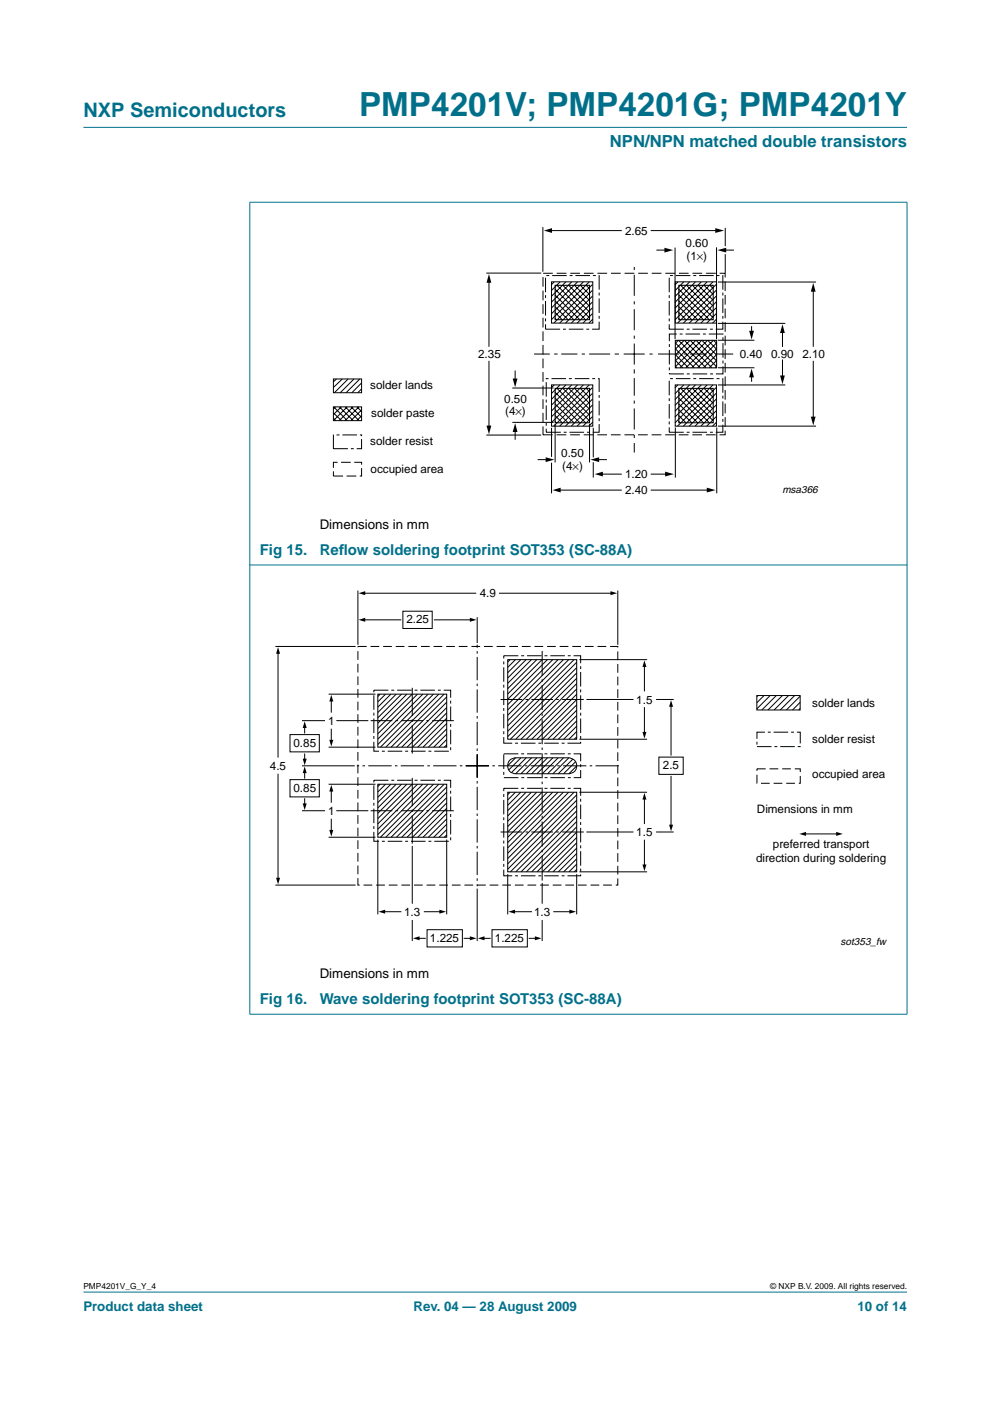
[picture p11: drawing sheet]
<svg xmlns="http://www.w3.org/2000/svg" width="210mm" height="297mm" viewBox="0 0 210 297" stroke-linecap="round" stroke-linejoin="round" font-family="sans-serif">
<g fill="#00708a" stroke="#00708a" stroke-width=".21">
<path d="M17.7 273.9h174.6z"/>
<path d="M17.7 27h174.6z"/>
<path d="M53 42.9v172.1z"/>
<path d="M192.3 42.9v172.1z"/>
<path d="M52.9 42.9h139.5z"/>
<path d="M52.9 119.8h139.5z"/>
<path d="M52.9 215h139.5z"/>
</g>
<g fill="none" stroke="#000" stroke-width=".21">
<path d="M103.1 57.9h11.7M103.7 59.2v14.3M115.1 48.2v9.4M116.7 48.9h15.1M116.9 59.8h8.8v8.7h-8.8zM117.5 59.8l-.6 .6M118.7 59.8l-1.8 1.8M120 59.8l-3.1 3.1M121.2 59.8l-4.3 4.3M122.5 59.8l-5.6 5.5M123.7 59.8l-6.8 6.8M124.9 59.8l-8 8"/>
<path d="M134.5 56.6v.7M134.5 58.3v4.4M138 48.9h14.5M139.2 53h2.4M143.1 52.5v19.4M143.2 59.8h8.7v8.7h-8.7zM143.7 59.8l-.6 .6M145 59.8l-1.9 1.8M146.2 59.8l-3.1 3.1M147.4 59.8l-4.3 4.3M148.7 59.8l-5.6 5.5M149.9 59.8l-6.8 6.8"/>
<path d="M151.2 59.8l-8.1 8M151.9 52.4v19.5M152.2 59.8h20.8M153.2 53h2.4M153.8 48.3v3.9M153.8 53.9v4M103.7 76.5v14.4M109.2 78.6v2.3M113.2 75.1h3.4M117.5 75.1h.7M117.6 63.7l4.1 4.1M117.6 62.5l5.3 5.3"/>
<path d="M117.6 61.3l6.5 6.5M117.6 67.4l.4 .4M117.6 66.2l1.6 1.6M117.6 65l2.8 2.8M118.1 60.5l6.8 6.8M119 75.1h3.4M119.3 60.5l5.6 5.6M120.6 60.5l4.3 4.3M121.8 60.5l3.1 3.1M123 60.5l1.9 1.9M123.3 75.1h.7M124.3 60.5l.6 .6"/>
<path d="M124.9 75.1h4.5M125.6 61.6l-6.9 6.9M125.6 60.3l-8.2 8.2M125.6 65.3l-3.2 3.2M125.6 64l-4.5 4.5M125.6 62.8l-5.7 5.7M125.6 66.5l-2 2M125.7 67.7l-.9 .8M130.3 75.1h.9M132.2 75.1h4.5M134.5 63.9v.6M134.5 65.6v4.4"/>
<path d="M134.5 71.2v.6M134.5 72.8v4.5M134.5 78.3v.9M137.7 75.1h.7M139.5 75.1h4.5M143.2 73.9l4 4.1M143.2 72.7l5.3 5.3M143.2 77.7l.3 .3M143.2 76.4l1.5 1.6M143.2 75.2l2.8 2.8M143.8 72.2l-.6 .6M143.9 63.7l4 4.1"/>
<path d="M143.9 62.5l5.2 5.3M143.9 61.3l6.5 6.5M143.9 67.4l.3 .4M143.9 66.2l1.5 1.6M143.9 65l2.8 2.8M143.9 72.2l5.8 5.8M144.3 60.5l6.9 6.8M145 75.1h.7M145.1 72.2l-1.9 1.8M145.1 72.2l5.8 5.8M145.6 60.5l5.6 5.6M146.3 75.1h3.5"/>
<path d="M146.3 72.2l-3.1 3.1M146.3 72.2l5.6 5.5M146.8 60.5l4.4 4.3M147.5 72.2l-4.3 4.3M147.6 72.2l4.3 4.3M148 60.5l3.2 3.1M148.8 72.2l-5.6 5.5M148.8 72.2l3.1 3.1M149.3 60.5l1.9 1.9M150 72.2l-5.8 5.8M150.1 72.2l1.8 1.8M150.4 75.1h.7"/>
<path d="M150.5 60.5l.7 .6M151.2 72.2l-5.8 5.8M151.3 72.2l.6 .6M151.7 75.1h3.8M151.8 61.6l-6.9 6.9M151.8 60.3l-8.1 8.2M151.8 65.3l-3.2 3.2M151.8 64l-4.4 4.5M151.8 62.8l-5.7 5.7M151.8 66.5l-2 2M151.9 67.7l-.8 .8M151.9 73.9l-4 4.1"/>
<path d="M151.9 72.7l-5.2 5.3M151.9 77.7l-.3 .3M151.9 76.4l-1.5 1.6M151.9 75.2l-2.8 2.8M152.2 78h7.7M152.2 72.1h7.7M152.2 68.6h14.3M159.4 69.2v1.6M159.4 79.3v1.6M165.9 69.9v3.7M165.9 76.2v4.1M172.4 61.1v12.4"/>
<path d="M172.4 76.5v12.5M70.7 86.3h6v2.9h-6zM70.7 80.4h6v2.9h-6zM70.7 87.5l1.7 1.7M70.7 88.7l.5 .5M70.7 86.3l2.9 2.9M71.1 86.3l-.4 .4M71.3 80.4l-.6 .6M72 86.3l2.9 2.9M72.4 86.3l-1.7 1.6M72.6 80.4l-1.9 1.7M73.2 86.3l2.9 2.9"/>
<path d="M73.6 86.3l-2.9 2.9M73.8 80.4l-2.9 2.9M74.5 86.3l2.1 2.2M74.8 86.3l-2.9 2.9M75.1 80.4l-3 2.9M75.7 86.3l.9 .9M76.1 86.3l-2.9 2.9M76.3 80.4l-2.9 2.9M76.6 88.2l-.9 1M76.7 82.5l-.9 .8M76.7 81.2l-2.1 2.1M76.7 86.9l-2.3 2.3"/>
<path d="M103.1 92.2h11.7M108.6 82.3h8.8M108.6 89.6h8.8M109.2 90.9v2.3M114 97.5h2.4M116.9 81.6h8.8v8.8h-8.8zM116.9 90.7v6.2M116.9 98.1v6.5M117.5 81.6l-.6 .6M117.6 85.6l4.1 4M117.6 84.3l5.3 5.3M117.6 83.1l6.5 6.5"/>
<path d="M117.6 89.3l.4 .3M117.6 88.1l1.6 1.5M117.6 86.8l2.8 2.8M117.7 89.9v8.2M118.1 82.3l6.8 6.9M118.7 81.6l-1.8 1.9M119.3 82.3l5.6 5.6M120 81.6l-3.1 3.1M120.6 82.3l4.3 4.4M121.2 81.6l-4.3 4.4M121.8 82.3l3.1 3.1M122.5 81.6l-5.6 5.6"/>
<path d="M123 82.3l1.9 1.9M123.7 81.6l-6.8 6.8M124.3 82.3l.6 .7M124.9 81.6l-8 8.1M125 89.9v8.2M125.6 83.4l-6.9 7M125.6 82.2l-8.2 8.2M125.6 87.1l-3.2 3.3M125.6 85.9l-4.5 4.5M125.6 84.6l-5.7 5.8M125.6 88.3l-2 2.1M125.7 89.5l-.9 .9"/>
<path d="M125.8 90.7v6.3M125.8 98v3.3M126.3 97.5h2.4M134.5 80.2v3.7M134.5 84.9v.7M134.5 86.6v4.5M134.5 92.2v.7M134.5 93.9v2M143.2 81.6h8.7v8.8h-8.7zM143.2 90.6v10.7M143.7 81.6l-.6 .6M143.9 85.6l4 4"/>
<path d="M143.9 84.3l5.2 5.3M143.9 83.1l6.5 6.5M143.9 89.3l.3 .3M143.9 88.1l1.5 1.5M143.9 86.8l2.8 2.8M144.3 82.3l6.9 6.9M145 81.6l-1.9 1.9M145.6 82.3l5.6 5.6M146.2 81.6l-3.1 3.1M146.8 82.3l4.4 4.4M147.4 81.6l-4.3 4.4M148 82.3l3.2 3.1"/>
<path d="M148.7 81.6l-5.6 5.6M149.3 82.3l1.9 1.9M149.9 81.6l-6.8 6.8M150.5 82.3l.7 .7M151.2 81.6l-8.1 8.1M151.8 83.4l-6.9 7M151.8 82.2l-8.1 8.2M151.8 87.1l-3.2 3.3M151.8 85.9l-4.4 4.5M151.8 84.6l-5.7 5.8M151.8 88.3l-2 2.1M151.9 89.5l-.8 .9"/>
<path d="M152 90.6v14M152.2 81.6h14.3M152.2 90.3h20.8M118.5 103.9h13.3M127.4 100.5h4.4M138 100.5h3.9M138 103.9h12.7M58.4 137.1h17M59 138.3v22.2M75.9 125.2v11.5M77.2 125.8h23.7M77.2 131.4h7.8"/>
<path d="M85.4 129.6h6.2v3.6h-6.2zM92.1 131.4h7.8M101.2 130.9v5.4M105.9 125.8h23.8M107.7 139.9h14.6v16.8h-14.6zM108.2 139.9l-.5 .5M109.3 139.9l-1.6 1.6M110.4 139.9l-2.7 2.7M111.5 139.9l-3.8 3.9M112.7 139.9l-5 5M113.8 139.9l-6.1 6.1M114.9 139.9l-7.2 7.2"/>
<path d="M116.1 139.9l-8.4 8.4M117.2 139.9l-9.5 9.5M118.3 139.9l-10.6 10.6M119.4 139.9l-11.7 11.8M120.6 139.9l-12.9 12.9M121.7 139.9l-14 14M122.8 139.9h14.4M131 125.2v11.5M61.5 155.8h6.2v3.6h-6.2zM64 152.8h4.9M64.6 154.1v1.3M64.6 159.9v1.2"/>
<path d="M69.7 147.2h9.9M69.7 158.4h9.9M70.2 148.4v2.6M70.2 154.6v2.5M71.3 152.8h6.8M80.1 147.2h14.6v11.2h-14.6zM80.6 147.2l-.5 .5M81.7 147.2l-1.6 1.6M82.9 147.2l-2.8 2.7M84 147.2l-3.9 3.9M85.1 147.2l-5 5M86.3 147.2l-6.2 6.1"/>
<path d="M87.4 147.2l-7.3 7.3M88.5 147.2l-8.4 8.4M89.6 147.2l-9.5 9.5M90.8 147.2l-10.7 10.6M91.9 147.2l-11.2 11.2M93 147.2l-11.2 11.2M94.2 147.2l-11.3 11.2M94.7 147.7l-10.6 10.7M94.7 150l-8.4 8.4M94.7 151.1l-7.3 7.3M94.7 153.4l-5 5M94.7 155.6l-2.7 2.8"/>
<path d="M94.7 157.9l-.5 .5M94.7 148.9l-9.5 9.5M94.7 152.3l-6.1 6.1M94.7 154.5l-3.9 3.9M94.7 156.8l-1.6 1.6M122.3 151.7l-5 5M122.3 140.4l-14.6 14.6M122.3 141.5l-14.6 14.7M122.3 142.7l-14.1 14M122.3 143.8l-13 12.9M122.3 144.9l-11.8 11.8M122.3 146.1l-10.7 10.6"/>
<path d="M122.3 147.2l-9.6 9.5M122.3 148.3l-8.4 8.4M122.3 149.5l-7.3 7.2M122.3 150.6l-6.2 6.1M122.3 152.8l-3.9 3.9M122.3 154l-2.8 2.7M122.3 155.1l-1.7 1.6M122.3 156.2l-.5 .5M122.8 156.7h14.4M124.3 148.3h10M136.6 141.1v5.4M136.6 150v5.5"/>
<path d="M139.1 148.3h3.7M142.3 149.6v10.5M160.5 147.5h9.1v3h-9.1zM160.7 147.5l-.2 .2M162 147.5l-1.5 1.5M163.3 147.5l-2.8 2.8M164.6 147.5l-3.1 3M165.9 147.5l-3.1 3M167.2 147.5l-3.1 3M168.5 147.5l-3.1 3M169.6 150.2l-.3 .3M169.6 148.9l-1.6 1.6"/>
<path d="M169.6 147.6l-2.9 2.9M59 164.2v22.2M61.5 165.3h6.2v3.7h-6.2zM64 171.9h4.9M64 162.4h11.2M64.6 163.6v1.4M64.6 169.4v1.2M69.7 166.3h9.9M69.7 177.5h9.9M70.2 167.5v2.6M70.2 173.7v2.5M71.3 171.9h6.8"/>
<path d="M80.1 166.3h14.6v11.2h-14.6zM80.1 178v15.9M80.6 166.3l-.5 .5M81.7 166.3l-1.6 1.6M82.9 166.3l-2.8 2.7M84 166.3l-3.9 3.9M85.1 166.3l-5 5M86.3 166.3l-6.2 6.1M87.4 166.3l-7.3 7.3M87.4 179.4v12.2M88.5 166.3l-8.4 8.4M89.6 166.3l-9.5 9.5"/>
<path d="M90.8 166.3l-10.7 10.6M91.9 166.3l-11.2 11.2M93 166.3l-11.2 11.2M94.2 166.3l-11.3 11.2M94.7 178v15.9M94.7 166.8l-10.6 10.7M94.7 169.1l-8.4 8.4M94.7 170.2l-7.3 7.3M94.7 174.7l-2.7 2.8M94.7 177l-.5 .5M94.7 172.5l-5 5M94.7 168l-9.5 9.5"/>
<path d="M94.7 171.4l-6.1 6.1M94.7 175.9l-1.6 1.6M94.7 173.6l-3.9 3.9M107.7 168h14.6v16.8h-14.6zM108.1 161.2l.4-.3 .8-.2h11.3a1.69 1.69 0 0 1 1.7 1.7 1.69 1.69 0 0 1-1.7 1.7h-11.3a1.68 1.68 0 0 1-1.6-1.1 1.68 1.68 0 0 1 .4-1.8zM108.2 168l-.5 .5M109.3 168l-1.6 1.6M109.3 160.7l-1.6 1.6M110.4 168l-2.7 2.7M110.4 160.7l-2.5 2.6M111.5 168l-3.8 3.9M111.6 160.7l-3.2 3.1"/>
<path d="M112.7 168l-5 5M112.7 160.7l-3.4 3.4M113.8 168l-6.1 6.1M113.8 160.7l-3.3 3.4M114.9 168l-7.2 7.3M115 160.7l-3.4 3.4M116.1 168l-8.4 8.4M116.1 160.7l-3.4 3.4M117.2 168l-9.5 9.5M117.2 160.7l-3.4 3.4M118.3 168l-10.6 10.6M118.4 160.7l-3.4 3.4"/>
<path d="M119.4 168l-11.7 11.8M119.5 160.7l-3.4 3.4M120.6 168l-12.9 12.9M120.6 160.7l-3.4 3.4M121.5 160.9l-3.2 3.2M121.7 168l-14 14M122 161.5l-2.5 2.6M122.3 179.8l-5 5M122.3 168.5l-14.6 14.7M122.3 169.7l-14.6 14.6M122.3 170.8l-14.1 14M122.3 171.9l-13 12.9"/>
<path d="M122.3 173.1l-11.8 11.7M122.3 174.2l-10.7 10.6M122.3 175.3l-9.6 9.5M122.3 176.4l-8.4 8.4M122.3 177.6l-7.3 7.2M122.3 178.7l-6.2 6.1M122.3 162.4l-1.7 1.7M122.8 168h14.4M124.3 176.4h10M136.6 169.2v5.4M136.6 178.1v5.5M139.1 176.4h3.7"/>
<path d="M139.7 160.5h5.2v3.7h-5.2zM142.3 164.6v10.5M170.3 176.8h7.3M58.4 187.7h17M81.4 193.3h3.6M87.4 195.1v4.4M88.7 198.9h1.5M90 193.3h3.4M90.5 197.1h7.5v3.7h-7.5zM98.4 198.9h1.5M101.2 188.4v11.1M102.4 198.9h1.5"/>
<path d="M104.3 197.1h7.5v3.7h-7.5zM107.7 185.3v8.6M108.9 193.3h3.8M112.2 198.9h1.5M115 187.2v4.4M115 195.1v4.4M117.4 193.3h3.6M122.3 185.3v8.6M122.3 181l-3.9 3.8M122.3 182.1l-2.8 2.7M122.3 183.2l-1.7 1.6M122.3 184.3l-.5 .5"/>
<path d="M122.8 184.8h14.4"/>
</g>
<g fill="#000">
<path d="M103.7 58.1l.5 1.8h-1zM115.3 48.9l1.7-.5v1zM140.9 52.5l1.8 .5-1.8 .5zM151.7 48.4l1.8 .5-1.8 .5zM152.1 53l1.9-.5v1zM158.8 70.1h1.1l-.5 1.9zM165.9 68.7l.5 1.9h-1zM165.4 79.6h1l-.5 1.9zM172.4 60l.5 1.8h-1zM103.2 90.2h1l-.5 1.9zM108.7 80.3h1l-.5 1.8zM109.2 89.7l.5 1.9h-1z"/>
<path d="M115.7 97l1.9 .5-1.9 .5zM125.2 97.5l1.8-.5v1zM159.4 78.1l.5 1.9h-1.1zM171.9 88.3h1l-.5 1.9zM117.2 103.9l1.7-.5v1zM126.1 100.5l1.7-.5v1zM141 100l1.9 .5-1.9 .5zM149.9 103.4l1.8 .5-1.8 .5zM59 137.2l.4 1.4h-.9zM76 131.4l1.4-.4v.8zM76 125.8l1.4-.5v.9zM99.6 131l1.4 .4-1.4 .4z"/>
<path d="M129.4 125.3l1.4 .5-1.4 .4zM64.6 152.9l.4 1.4h-.8zM70.2 147.3l.5 1.4h-.9zM69.8 156.9h.9l-.5 1.4zM136.2 155.2h.9l-.5 1.4zM136.6 140l.5 1.4h-.9zM142.3 148.4l.4 1.5h-.8zM64.6 162.5l.4 1.4h-.8zM64.2 170.3h.8l-.4 1.5zM64.2 160.9h.8l-.4 1.4zM70.2 166.4l.5 1.4h-.9zM69.8 176h.9l-.5 1.4z"/>
<path d="M136.6 168.1l.5 1.4h-.9zM141.9 174.8h.8l-.4 1.5zM169.5 176.8l1.4-.4v.8zM177.3 176.4l1.4 .4-1.4 .4zM58.5 186.1h.9l-.4 1.4zM80.2 193.3l1.5-.4v.8zM87.6 198.9l1.4-.4v.9zM93.2 192.9l1.4 .4-1.4 .4zM99.6 198.5l1.4 .4-1.4 .5zM101.3 198.9l1.4-.4v.9zM107.8 193.3l1.4-.4v.8zM113.4 198.5l1.4 .4-1.4 .5z"/>
<path d="M120.7 192.9l1.4 .4-1.4 .4zM136.2 183.3h.9l-.5 1.4z"/>
</g>
<path d="M115.1 57.9h38.7v34.3h-38.7z" fill="none" stroke="#000" stroke-width=".21" stroke-dasharray="2.1 .8" stroke-linecap="butt"/>
<path d="M115.7 58.4h11.3v11.4h-11.3zM141.9 58.4h11.4v11.4h-11.4zM141.9 70.8h11.4v8.5h-11.4zM70.7 92.2h6v2.9h-6zM115.8 80.3h11.2v11.3h-11.2zM141.9 80.3h11.4v11.3h-11.4zM106.8 139h16.3v18.6h-16.3zM79.3 146.3h16.3v13h-16.3zM106.8 159.8h16.3v5.1h-16.3zM160.5 155.2h9.2v3.1h-9.2zM79.3 165.4h16.3v13h-16.3zM106.8 167.1h16.3v18.6h-16.3z" fill="none" stroke="#000" stroke-width=".21" stroke-dasharray="3.1 .6 .6 .6" stroke-linecap="butt"/>
<path d="M117.7 60.5h7.3v7.3h-7.3zM143.2 72.2h8.7v5.8h-8.7zM143.9 60.5h7.3v7.3h-7.3zM117.7 82.3h7.3v7.3h-7.3zM143.9 82.3h7.3v7.3h-7.3z" fill="none" stroke="#000" stroke-width=".23"/>
<path d="M70.7 98h6v2.9h-6z" fill="none" stroke="#000" stroke-width=".21" stroke-dasharray="2.1 .7" stroke-linecap="butt"/>
<path d="M101.2 159.9v28M98.8 162.4h32.4M101.2 164.9v-28.2M103.7 162.4h-28.1" fill="none" stroke="#000" stroke-width=".21" stroke-dasharray="4.9 .7 .5 .7" stroke-linecap="butt"/>
<path d="M75.9 137.1h55.1v50.6h-55.1zM160.5 163h9.2v3.1h-9.2z" fill="none" stroke="#000" stroke-width=".21" stroke-dasharray="1.9 .8" stroke-linecap="butt"/>
<path d="M115 138v48.7" fill="none" stroke="#000" stroke-width=".21" stroke-dasharray="5.3 .7 .5 .7" stroke-linecap="butt"/>
<path d="M78.6 152.8h17.6M106.1 148.3h17.7M78.6 171.9h17.6M106.1 176.4h17.7" fill="none" stroke="#000" stroke-width=".21" stroke-dasharray="4.6 .7 .5 .7" stroke-linecap="butt"/>
<path d="M87.4 145.8v14M87.4 164.9v14" fill="none" stroke="#000" stroke-width=".21" stroke-dasharray="6 .7 .5 .7" stroke-linecap="butt"/>
<text font-size="7.1" fill="#00708a" x="76.1" y="24.7">PMP4201V; PMP4201G; PMP4201Y</text>
<text font-size="4.2" fill="#00708a" x="17.7" y="24.9">NXP Semiconductors</text>
<text font-size="3.5" fill="#00708a" x="129.3" y="31.1">NPN/NPN matched double transistors</text>
<g font-size="3.2" fill="#00708a">
<text x="55.1" y="117.7">Fig 15.</text>
<text x="67.8" y="117.7">Ref</text>
<text x="71.8" y="117.7">low soldering footprint SOT353 (SC-88A)</text>
<text x="55.1" y="212.9">Fig 16.</text>
<text x="67.8" y="212.9">Wave soldering footprint SOT353 (SC-88A)</text>
</g>
<g font-size="2.8">
<text x="67.8" y="112.1">Dimensions in mm</text>
<text x="67.8" y="207.4">Dimensions in mm</text>
</g>
<g font-size="2.8" fill="#00708a">
<text x="17.7" y="278">Product data sheet</text>
<text x="87.7" y="278">Rev. 04 — 28 August 2009</text>
<text x="181.8" y="278">10 of 14</text>
</g>
<g font-size="2.5">
<text x="132.5" y="49.8">2.65</text>
<text x="145.4" y="52.5">0.60</text>
<text x="145.6" y="55.1">(1×)</text>
<text x="101.4" y="75.8">2.35</text>
<text x="156.8" y="75.8">0.40</text>
<text x="163.5" y="75.8">0.90</text>
<text x="170.1" y="75.8">2.10</text>
<text x="78.5" y="82.5">solder lands</text>
<text x="78.7" y="88.5">solder paste</text>
<text x="106.9" y="85.4">0.50</text>
<text x="107.1" y="88.1">(4×)</text>
<text x="78.5" y="94.4">solder resist</text>
<text x="78.6" y="100.2">occupied area</text>
<text x="119" y="96.9">0.50</text>
<text x="119.2" y="99.6">(4×)</text>
<text x="132.5" y="101.4">1.20</text>
<text x="132.5" y="104.8">2.40</text>
<text x="101.7" y="126.6">4.9</text>
<text x="86.2" y="132.2">2.25</text>
<text x="134.9" y="149.2">1.5</text>
<text x="172.2" y="149.9">solder lands</text>
<text x="69.6" y="153.7">1</text>
<text x="62.2" y="158.3">0.85</text>
<text x="172.2" y="157.5">solder resist</text>
<text x="57.2" y="163.2">4.5</text>
<text x="62.2" y="167.9">0.85</text>
<text x="140.6" y="163.1">2.5</text>
<text x="172.2" y="164.9">occupied area</text>
<text x="69.6" y="172.8">1</text>
<text x="160.5" y="172.3">Dimensions in mm</text>
<text x="134.9" y="177.3">1.5</text>
<text x="163.9" y="179.7">preferred transport</text>
<text x="160.3" y="182.7">direction during soldering</text>
<text x="85.7" y="194.2">1.3</text>
<text x="113.2" y="194.2">1.3</text>
<text x="91.2" y="199.7">1.225</text>
<text x="104.9" y="199.7">1.225</text>
</g>
<g font-size="2.2">
<text x="165.9" y="104.6">msa366</text>
<text x="178.2" y="200.3">sot353_fw</text>
</g>
<g font-size="1.8">
<text x="17.7" y="273.4">PMP4201V_G_Y_4</text>
<text x="163.3" y="273.4">© NXP B.V. 2009. All rights reserved.</text>
</g>
</svg>
